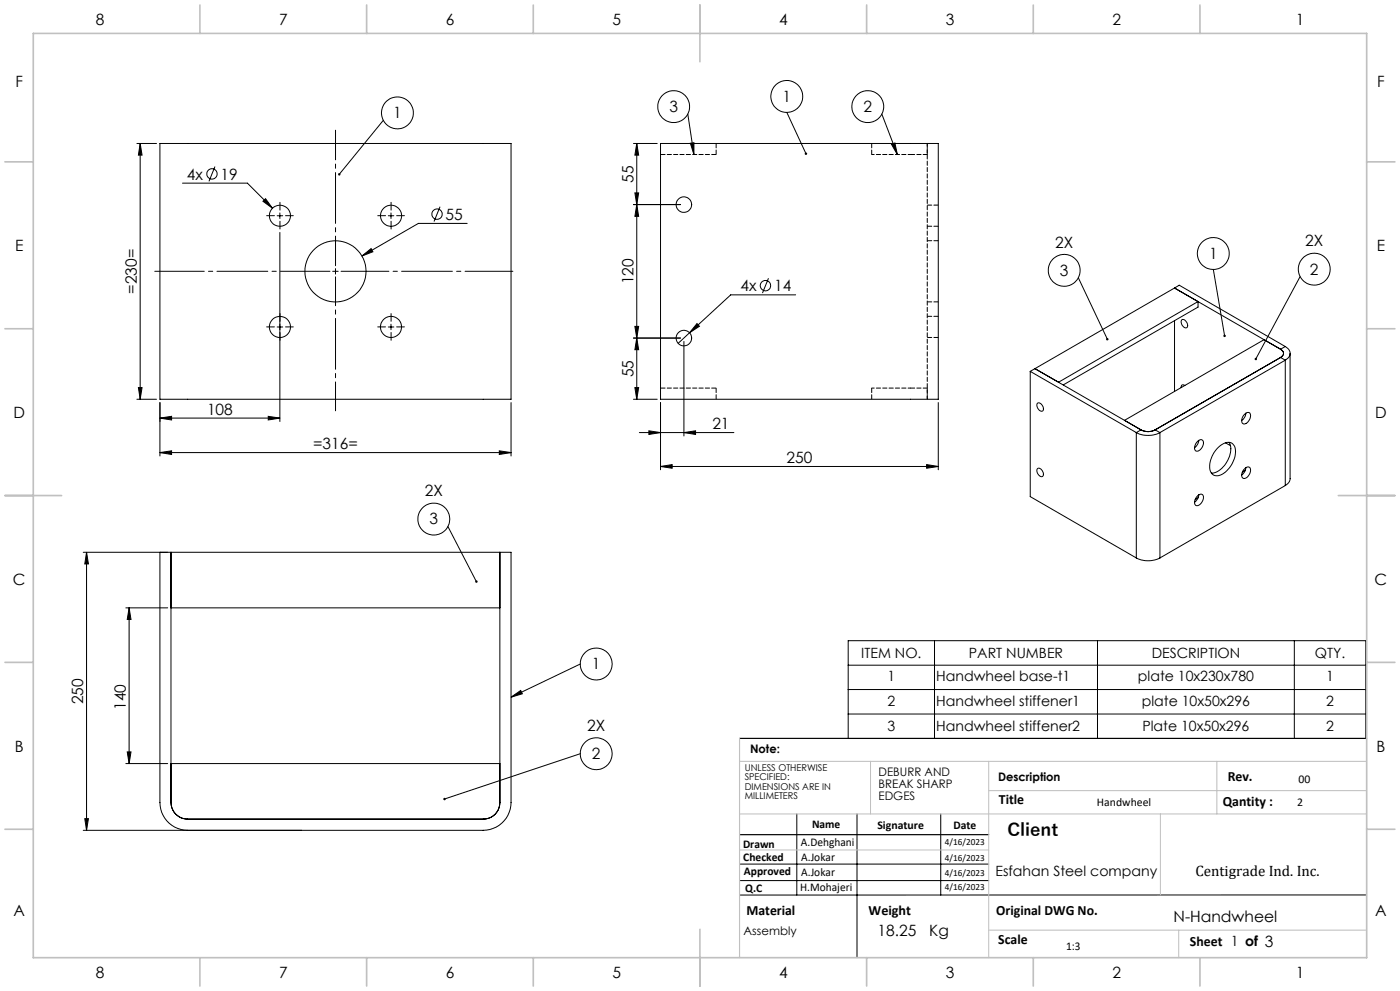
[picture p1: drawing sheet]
<svg xmlns="http://www.w3.org/2000/svg" width="420mm" height="297mm" viewBox="0 0 420 297" stroke-linecap="round" stroke-linejoin="round" font-family="sans-serif">
<g fill="none" stroke="#000" stroke-width=".3">
<path d="M115 36.1l-13.2 16.1M206.3 34.2l1.9 12.1M236 33.7l5.8 12.4M264.5 34.2l4.7 12.1M41.1 43h5.9M42.1 43l.5 3.5h-1.1zM42.1 43v76.7M48 43h105.3v76.7h-105.3zM54.8 54.9h19.4l7.5 7.5M64.5 49.9l-1.8 4.5M190 43h7.2M190.5 57.8h1.1l-.6 3.5z"/>
<path d="M191 43l.6 3.5h-1.1zM191 43v76.7M198.2 43h83.3v76.7h-83.3zM207.1 42.9l1.1-.1v3.5zM267.4 43.2l1.1-.3 .7 3.4zM78.9 60.3l.8-.8 2 2.9zM83.1 64.7h1.7M84 63.8v1.7M84 69.7v56.6M108.6 76.7l2.7-2.2 .6 1zM116.5 64.7h1.6M117.3 63.8v1.7"/>
<path d="M132 61.9l-1.8 4.5M140.2 67h-14.7l-16.9 9.7M190 61.3h14.2M191 61.3l.6 3.5h-1.1zM83.1 98h1.7M99.8 81.3h1.7M100.6 80.5v1.7M116.5 98h1.6M117.3 97.2v1.6M190.5 97.8h1.1l-.6 3.5zM206.9 99.7l-3.5 3.2M209.1 97l.7 .8-2.9 1.9z"/>
<path d="M230.5 83.4l-1.8 4.4M238.7 88.4h-19.5l-12.3 11.3M323.5 83.3l8.7 18.4M352.4 86.3l-41.9 24.2M352.4 86.3l7 4.1M352.4 86.3l31.8 18.4M352.4 86.3l1.4-.8 31.8 18.4M352.4 96.1v21.2M354.5 95.8a1.52 1.52 0 0 1 1.5 .8 1.52 1.52 0 0 1-.1 1.6 1.68 1.68 0 0 1-1.4-2.4zM359.4 90.4l-41.8 24.1-7.1-4M359.4 90.4v1.6l-40.4 23.4M364 80.7l3.4 20"/>
<path d="M390 82.9l-13.3 24.7M41.1 119.7h5.9M41.5 116.2h1.1l-.5 3.5zM190 119.7h7.2M190.5 116.2h1.1l-.6 3.5zM191 101.3l.6 3.5h-1.1zM204.2 101.3h-14.2M205.2 102.3v28.4M309.1 111.3v37.5l31.8 18.4M309.1 111.3l31.8 18.3M310.5 110.5l31.8 18.3M310.5 110.5l-1.4 .8"/>
<path d="M355.5 115.5a.66 .66 0 0 0-.9-.1 .66 .66 0 0 0-.3 .8M384.2 104.7a1.31 1.31 0 0 1 .9 1.2 1.31 1.31 0 0 1-.9 1.2M384.2 104.7l-5-2.9-41.8 24.2M384.2 107.1l-37.7 21.7M384.2 107.1l1.4 .8M385.6 103.9a2.17 2.17 0 0 1 1.4 2 2.17 2.17 0 0 1-1.4 2M385.6 107.9l-37.6 21.7M385.6 107.9v37.6M385.6 103.9l-1.4 .8M387 105.9v37.7l-.4 1-1 .9M48 135.6l3.5-.5v1.1zM48 135.6h105.3"/>
<path d="M48 125.3l3.5-.5v1.1zM48 120.6v16.1M48 125.3h36M80.5 124.8l3.5 .5-3.5 .6zM149.8 135.1l3.5 .5-3.5 .6zM153.3 120.6v16.1M191.8 129.6h28.4M194.7 129.1l3.5 .5-3.5 .6zM198.2 139.8l3.4-.6v1.1zM198.2 139.8h83.3M198.2 120.6v20.2M205.2 129.6l3.5-.5v1.1z"/>
<path d="M278 139.2l3.5 .6-3.5 .5zM281.5 120.6v20.2M311.3 120.8a1.53 1.53 0 0 1 1.4 .8 1.53 1.53 0 0 1 0 1.6 1.71 1.71 0 0 1-1.4-2.4zM340.9 129.6a7.8 7.8 0 0 0 7.1 0M340.9 129.6v37.6M342.3 128.8a4.5 4.5 0 0 0 4.2 0M342.3 128.8l-1.4 .8M346.5 128.8l1.5 .8M348 129.6v37.6M359.2 132.4a1.02 1.02 0 0 1 1.5-.5 1.02 1.02 0 0 1 .2 1.5 1.82 1.82 0 0 1-2.3 1.6 2.18 2.18 0 0 1 .6-2.6zM359.6 132a2.95 2.95 0 0 1-1.2 2.2M365.4 134.2a3.6 3.6 0 0 1 4.4-1.2 4.9 4.9 0 0 1 0 5.7 5.9 5.9 0 0 1-5.2 3.9 2.81 2.81 0 0 1-1.7-3.6 8.8 8.8 0 0 1 2.5-4.8z"/>
<path d="M367.6 132.7l1.5 .9M368.7 132.6a6.6 6.6 0 0 1-1.7 7.3 4.7 4.7 0 0 1-3.6 1.9M373.1 124.5a1.16 1.16 0 0 1 2-.5 2.52 2.52 0 0 1-2 3.1 1.65 1.65 0 0 1 0-2.6zM373.8 123.8a2.95 2.95 0 0 1-1.3 2.2M134.4 157.8l8.5 16.5M311.3 140.4a1.51 1.51 0 0 1 1.5 .8 1.51 1.51 0 0 1-.1 1.6 1.71 1.71 0 0 1-1.4-2.4zM359.2 148.7a1.02 1.02 0 0 1 1.5-.5 1.02 1.02 0 0 1 .2 1.5 1.82 1.82 0 0 1-2.3 1.6 2.18 2.18 0 0 1 .6-2.6zM359.4 149.2l-.8 .5M359.6 148.3a2.94 2.94 0 0 1-1.2 2.2M373.1 140.8a1.16 1.16 0 0 1 2-.4 2.52 2.52 0 0 1-2 3 1.65 1.65 0 0 1 0-2.6zM373.6 141l-.9 .5M373.8 140.2a2.95 2.95 0 0 1-1.3 2.1"/>
<path d="M385.6 145.5l-37.6 21.7M25 165.5h128.3v75a8.4 8.4 0 0 1-8.3 8.3h-120M26 165.5l.5 3.5h-1.1zM26 165.5v83.3M48 165.5v75a8.3 8.3 0 0 0 8.3 8.3M51.3 165.5v75a5 5 0 0 0 5 5h88.7a4.9 4.9 0 0 0 5-5v-75M340.9 167.2a7.8 7.8 0 0 0 7.1 0M37.7 182.2h12.6M38.7 182.2l.6 3.5h-1.1zM38.7 182.2v46.6M51.3 182.2h98.7M174.1 199l-20.8 9.9"/>
<path d="M254.5 192h155.2v29.3h-155.2zM254.5 199.4h155.2M280.4 192v29.3M329.2 192v29.3M388.3 192v29.3M153.3 208.9l2.9-2 .5 1zM254.5 206.7h155.2M254.5 214h155.2M37.7 228.8h12.6M38.2 225.4h1.1l-.6 3.4zM51.3 228.8h98.7M174.1 225.9l-40.8 13.6"/>
<path d="M25.4 245.4h1.1l-.5 3.4zM221.9 259h74.7M239 243.9v24.3M257.1 243.9v43.1M282.2 243.9v24.3M221.9 263.9h74.7M410 268.2h-188.1"/>
<circle cx="119.2" cy="33.8" r="4.8"/>
<circle cx="202.1" cy="32" r="4.8"/>
<circle cx="236" cy="28.9" r="4.8"/>
<circle cx="260.4" cy="32" r="4.8"/>
<circle cx="63.6" cy="52.1" r="1.55"/>
<circle cx="84" cy="64.7" r="3.2"/>
<circle cx="117.3" cy="64.7" r="3.2"/>
<circle cx="131.1" cy="64.2" r="1.56"/>
<circle cx="205.2" cy="61.3" r="2.34"/>
<circle cx="364" cy="76" r="4.8"/>
<circle cx="84" cy="98" r="3.2"/>
<circle cx="100.7" cy="81.3" r="9.2"/>
<circle cx="117.3" cy="98" r="3.2"/>
<circle cx="229.7" cy="85.6" r="1.55"/>
<circle cx="319.3" cy="81" r="4.8"/>
<circle cx="394.3" cy="80.7" r="4.8"/>
<circle cx="205.2" cy="101.3" r="2.34"/>
<circle cx="130.1" cy="155.6" r="4.8"/>
<circle cx="178.9" cy="199" r="4.8"/>
<circle cx="178.9" cy="225.9" r="4.8"/>
</g>
<path d="M100.7 79.6v-40.6" fill="none" stroke="#000" stroke-width=".3" stroke-dasharray="15.2 1.3 1.3 1.3" stroke-dashoffset="6.4"/>
<path d="M99 81.3h-52.6" fill="none" stroke="#000" stroke-width=".3" stroke-dasharray="15.2 1.3 1.3 1.3" stroke-dashoffset=".4"/>
<path d="M100.7 83v40.1" fill="none" stroke="#000" stroke-width=".3" stroke-dasharray="15.2 1.3 1.3 1.3" stroke-dashoffset="6.6"/>
<path d="M102.3 81.3h51.6" fill="none" stroke="#000" stroke-width=".3" stroke-dasharray="15.2 1.3 1.3 1.3" stroke-dashoffset=".9"/>
<g fill="none" stroke="#000" stroke-width=".3" stroke-dasharray="15.2 1.3 1.3 1.3">
<path d="M82.3 64.6h-2.3M84 63v-2.4M84 66.3v2.3M85.7 64.6h2.3M115.7 64.6h-2.4M117.3 63v-2.4M117.3 66.3v2.3M119 64.6h2.3M82.3 98h-2.3M84 96.3v-2.3M84 99.6v2.4M85.7 98h2.3"/>
<path d="M115.7 98h-2.4M117.3 96.3v-2.3M117.3 99.6v2.4M119 98h2.3"/>
</g>
<path d="M221.9 221.3h188.1M221.9 250.2h74.7" fill="none" stroke="#000" stroke-width=".35"/>
<path d="M221.9 228.2h188.1M261.2 228.2v15.7M296.6 228.2v58.8M296.6 237h113.4M365.1 228.2v15.7M221.9 243.9h188.1M221.9 254.7h74.7M348.1 243.9v24.3M296.6 278.8h113.4M353.6 278.8v8.2" fill="none" stroke="#c0c0c0" stroke-width=".3"/>
<path d="M221.9 221.3v65.7" fill="none" stroke="#c0c0c0" stroke-width=".35"/>
<g fill="none" stroke="#c0c0c0" stroke-width=".5">
<path d="M10 10h400v277h-400zM60 1.5v8.5M110 1.5v8.5M160 1.5v8.5M210 1.5v17M260 1.5v8.5M310 1.5v8.5M360 1.5v8.5M1.5 48.5h8.5M410 48.5h8.5M1.5 98.5h8.5M410 98.5h8.5"/>
<path d="M1.5 148.5h17M401.5 148.5h17M1.5 198.5h8.5M410 198.5h8.5M1.5 248.5h8.5M410 248.5h8.5M210 278.5v17M60 287v8.5M110 287v8.5M160 287v8.5M260 287v8.5M310 287v8.5"/>
<path d="M360 287v8.5"/>
</g>
<g fill="#000">
<path d="M42.1 43l.5 3.5h-1.1zM41.5 116.2h1.1l-.5 3.5zM191 61.3l.6 3.5h-1.1zM190.5 97.8h1.1l-.6 3.5zM191 43l.6 3.5h-1.1zM190.5 57.8h1.1l-.6 3.5z"/>
<path d="M101.6 51.9l-.1 .6 .3-.3-.2 .3a.36 .36 0 0 0 .5-.2 .36 .36 0 0 0-.5-.4zM267.4 43.2l1.1-.3 .7 3.4zM207.1 42.9l1.1-.1v3.5zM241.5 45.8v.6h.4l-.1-.3 .2 .3 .1-.5zM367.1 100.4v.5l.3 .1v-.3v.3h.2l.1-.5zM332 101.4l-.1 .5 .5 .1-.2-.3 .2 .2 .1-.5zM376.4 107.4l.1 .5 .2-.3-.1 .3a.37 .37 0 0 0 .5-.1 .37 .37 0 0 0-.1-.5 .37 .37 0 0 0-.6 .1zM142.7 174l-.1 .5 .5 .1-.2-.3 .3 .3v-.5zM133.1 239.2l-.1 .4 .3-.1-.3 .1a.37 .37 0 0 0 .5 .2 .37 .37 0 0 0 .2-.5 .37 .37 0 0 0-.6-.1zM153.3 208.9l2.9-2 .5 1z"/>
<path d="M190.5 116.2h1.1l-.6 3.5zM191 101.3l.6 3.5h-1.1z"/>
<path d="M48 135.6l3.5-.5v1.1zM149.8 135.1l3.5 .5-3.5 .6zM108.6 76.7l3.3-1.2-.6-1zM78.9 60.3l2.8 2.1-2-2.9zM194.7 129.1l3.5 .5-3.5 .6zM205.2 129.6l3.5-.5v1.1zM209.1 97l-2.2 2.7 2.9-1.9z"/>
<path d="M80.5 124.8l3.5 .5-3.5 .6zM48 125.3l3.5-.5v1.1z"/>
<path d="M198.2 139.8l3.4-.6v1.1zM278 139.2l3.5 .6-3.5 .5z"/>
<path d="M26 165.5l.5 3.5h-1.1zM25.4 245.4h1.1l-.5 3.4zM38.7 182.2l.6 3.5h-1.1zM38.2 225.4h1.1l-.6 3.4z"/>
</g>
<g fill="none" stroke="#000" stroke-width=".3" stroke-dasharray="1.3 .6" stroke-dashoffset="-.1">
<path d="M198.2 46.3h16.6M214.8 43v3.3M261.5 43v3.3M278.2 43v3.3M278.2 67.8h3.3M281.5 61.5h-3.3M281.5 72.1h-3.3M278.2 90.5h3.3M281.5 94.8h-3.3M214.8 119.6v-3.3M214.8 116.3h-16.6M261.5 119.6v-3.3"/>
<path d="M278.2 119.6v-3.3M278.2 101.1h3.3"/>
</g>
<path d="M261.5 46.3h11.7M261.5 116.3h11.7" fill="none" stroke="#000" stroke-width=".3" stroke-dasharray="1.3 .6" stroke-dashoffset=".5"/>
<path d="M273.2 46.3h5M278.2 116.3h-5" fill="none" stroke="#000" stroke-width=".3" stroke-dasharray="1.3 .6"/>
<path d="M278.2 43v76.6" fill="none" stroke="#000" stroke-width=".3" stroke-dasharray="1.3 .6" stroke-dashoffset=".4"/>
<text font-size="5.3" x="302.2" y="250.7">Client</text>
<g font-size="4.7">
<text x="28.7" y="7.6">8</text>
<text x="83.7" y="7.6">7</text>
<text x="133.7" y="7.6">6</text>
<text x="183.7" y="7.6">5</text>
<text x="233.7" y="7.6">4</text>
<text x="283.7" y="7.6">3</text>
<text x="333.7" y="7.6">2</text>
<text x="388.7" y="7.6">1</text>
<text x="4.6" y="26.1">F</text>
<text x="413.1" y="26.1">F</text>
<text x="118" y="35.4">1</text>
<text x="200.8" y="33.6">3</text>
<text x="234.8" y="30.5">1</text>
<text x="259.1" y="33.6">2</text>
<text x="56.1" y="53.8">4x</text>
<text x="66.2" y="53.8">19</text>
<text x="190" y="54.7" transform="rotate(-90 190 54.7)">55</text>
<text x="133.7" y="65.9">55</text>
<text x="4.5" y="75.3">E</text>
<text x="316.6" y="74.2">2X</text>
<text x="362.7" y="77.6">1</text>
<text x="391.6" y="73.9">2X</text>
<text x="413" y="75.3">E</text>
<text x="318" y="82.6">3</text>
<text x="393" y="82.3">2</text>
<text x="41.1" y="88" transform="rotate(-90 41.1 88)">=230=</text>
<text x="190" y="85.2" transform="rotate(-90 190 85.2)">120</text>
<text x="222.1" y="87.3">4x</text>
<text x="232.2" y="87.3">14</text>
<text x="190" y="113.1" transform="rotate(-90 190 113.1)">55</text>
<text x="4" y="125.3">D</text>
<text x="62.1" y="124.3">108</text>
<text x="412.5" y="125.3">D</text>
<text x="213.7" y="128.6">21</text>
<text x="93.9" y="134.6">=316=</text>
<text x="236" y="138.8">250</text>
<text x="127.4" y="148.8">2X</text>
<text x="128.9" y="157.2">3</text>
<text x="3.9" y="175.3">C</text>
<text x="412.4" y="175.3">C</text>
<text x="177.6" y="200.6">1</text>
<text x="25" y="211" transform="rotate(-90 25 211)">250</text>
<text x="37.7" y="212.8" transform="rotate(-90 37.7 212.8)">140</text>
<text x="176.2" y="219.1">2X</text>
<text x="4.4" y="225.3">B</text>
<text x="177.6" y="227.5">2</text>
<text x="412.9" y="225.3">B</text>
<text x="4" y="274.6">A</text>
<text x="412.5" y="274.6">A</text>
<text x="263.3" y="280.5">18.25</text>
<text x="278.8" y="280.5">Kg</text>
<text x="352.1" y="276.4">N-Handwheel</text>
<text x="28.7" y="293.1">8</text>
<text x="83.7" y="293.1">7</text>
<text x="133.7" y="293.1">6</text>
<text x="183.7" y="293.1">5</text>
<text x="233.7" y="293.1">4</text>
<text x="283.7" y="293.1">3</text>
<text x="333.7" y="293.1">2</text>
<text x="388.7" y="293.1">1</text>
</g>
<text font-size="4.5" x="358.6" y="262.6">Centigrade Ind. Inc.</text>
<g font-size="4.2">
<text x="258.4" y="197.2">ITEM NO.</text>
<text x="290.7" y="197.2">PART NUMBER</text>
<text x="345.5" y="197.2">DESCRIPTION</text>
<text x="394.4" y="197.2">QTY.</text>
<text x="266.3" y="204.1">1</text>
<text x="280.9" y="204.1">Handwheel base-t1</text>
<text x="341.4" y="204.1">plate 10x230x780</text>
<text x="397.8" y="204.1">1</text>
<text x="266.2" y="211.4">2</text>
<text x="280.9" y="211.4">Handwheel stiffener1</text>
<text x="342.5" y="211.4">plate 10x50x296</text>
<text x="397.8" y="211.4">2</text>
<text x="266.2" y="219.2">3</text>
<text x="280.9" y="219.2">Handwheel stiffener2</text>
<text x="342.7" y="219.2">Plate 10x50x296</text>
<text x="397.8" y="219.2">2</text>
<text x="368.3" y="234.1">Rev.</text>
<text x="299.7" y="240.9">Title</text>
<text x="366.8" y="241.6">Qantity :</text>
<text x="298.6" y="262.6">Esfahan Steel company</text>
<text x="223.9" y="274.2">Material</text>
<text x="260.6" y="274.2">Weight</text>
<text x="298.9" y="274.2">Original DWG No.</text>
<text x="299.5" y="282.8">Scale</text>
<text x="357" y="283.6">Sheet 1 of 3</text>
</g>
<g font-size="3.5">
<text x="225" y="225.7">Note:</text>
<text x="263.6" y="232.6">DEBURR AND</text>
<text x="263.6" y="236.1">BREAK SHARP</text>
<text x="263.6" y="239.7">EDGES</text>
<text x="299.4" y="234.1">Description</text>
<text x="389.6" y="234.7">00</text>
<text x="329.1" y="241.6">Handwheel</text>
<text x="389.2" y="241.6">2</text>
<text x="243.6" y="248.1">Name</text>
<text x="263.2" y="248.5">Signature</text>
<text x="286" y="248.5">Date</text>
<text x="222.9" y="254">Drawn</text>
<text x="240.3" y="253.6">A.Dehghani</text>
<text x="240.4" y="257.9">A.Jokar</text>
<text x="223" y="258.1">Checked</text>
<text x="223.2" y="262.1">Approved</text>
<text x="240.4" y="262.4">A.Jokar</text>
<text x="223.6" y="267.4">Q.C</text>
<text x="240.1" y="267.1">H.Mohajeri</text>
<text x="223.1" y="280.2">Assembly</text>
<text x="319.8" y="284.6">1:3</text>
</g>
<g font-size="2.8">
<text x="223.4" y="231">UNLESS OTHERWISE</text>
<text x="223.4" y="233.8">SPECIFIED:</text>
<text x="223.4" y="236.7">DIMENSIONS ARE IN</text>
<text x="223.4" y="239.5">MILLIMETERS</text>
<text x="283.5" y="253.2">4/16/2023</text>
<text x="283.5" y="258.1">4/16/2023</text>
<text x="283.5" y="262.7">4/16/2023</text>
<text x="283.5" y="266.6">4/16/2023</text>
</g>
</svg>
